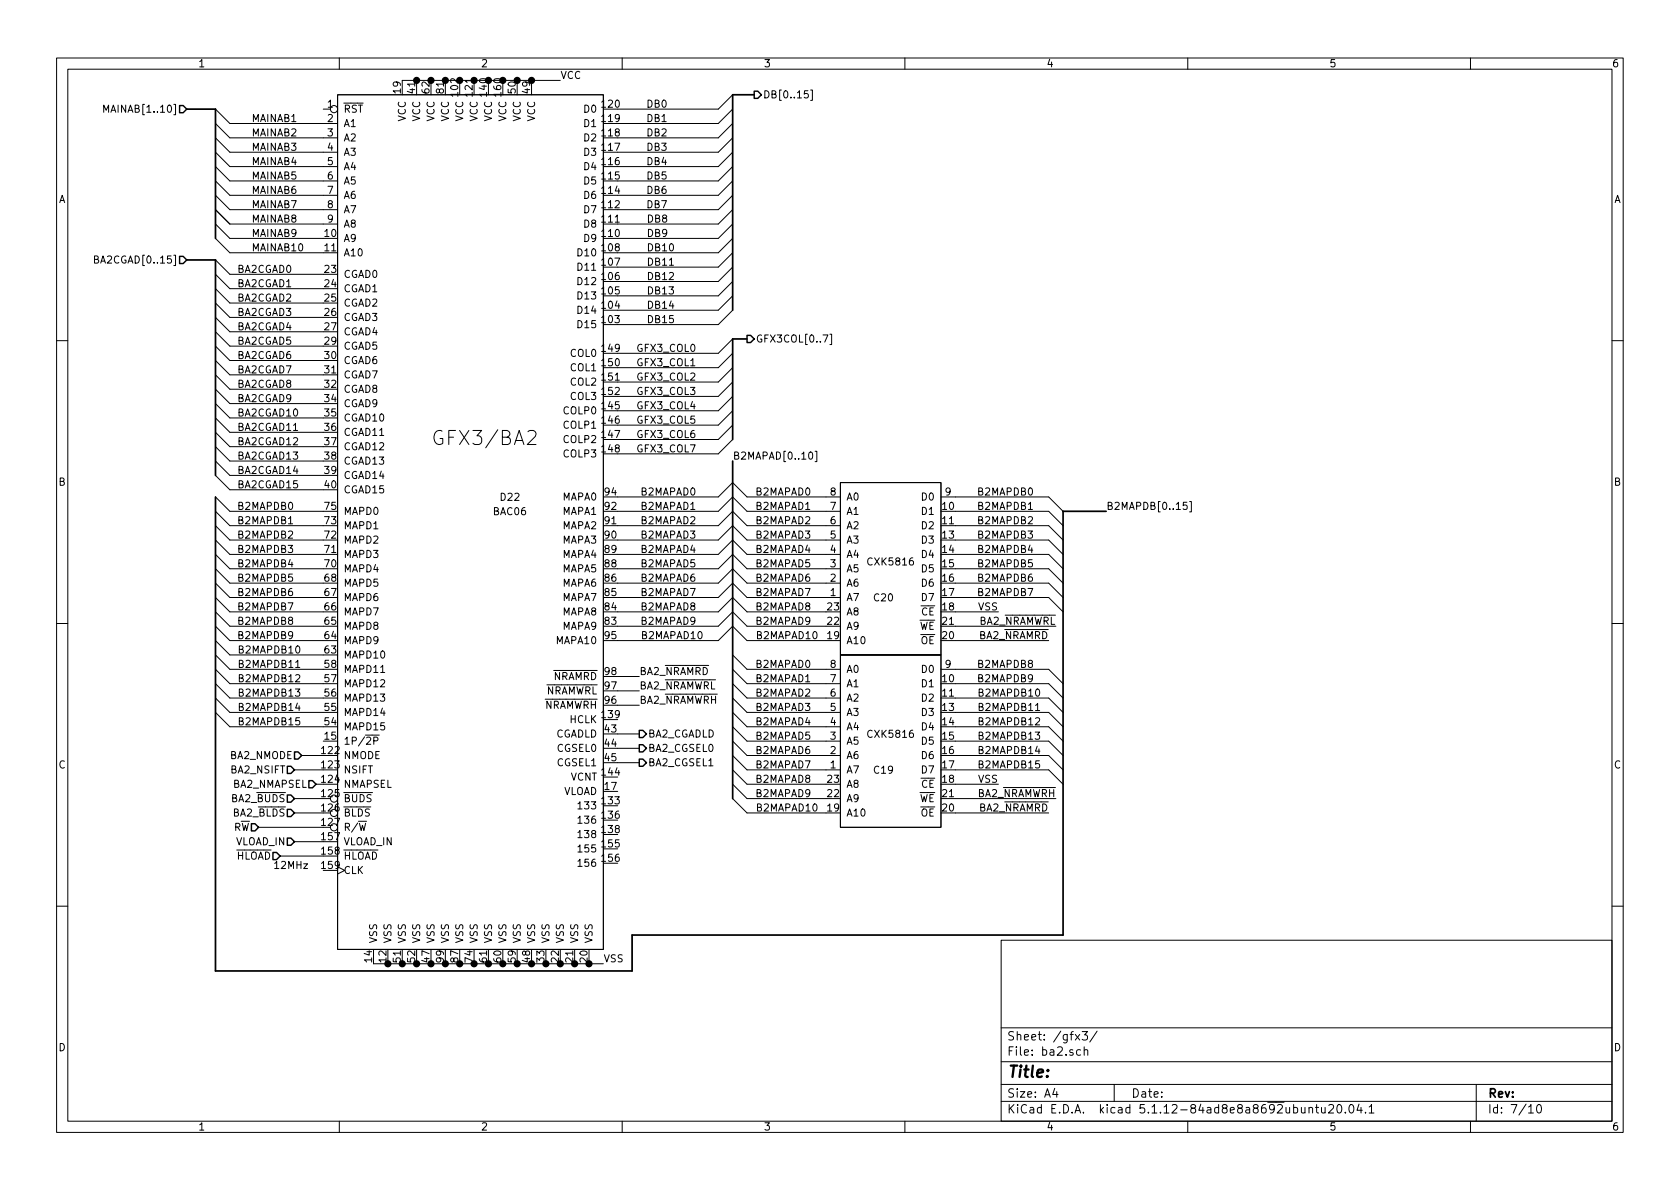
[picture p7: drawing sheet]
<svg xmlns="http://www.w3.org/2000/svg" width="297mm" height="210mm" viewBox="0 0 297 210" stroke-linecap="round" stroke-linejoin="round" font-family="sans-serif">
<g fill="none" stroke="#000" stroke-width=".18">
<path d="M10 10.3h277v189.9h-277zM12 12.2h273v186.1h-273zM18.3 19.9v-1.3l.5 .9 .4-.9v1.3M38.1 19.3l2.5 2.5h19.1M57.1 19.3h1.3M59.7 16.8h47v151.1h-47zM60 10.3v1.9M71.1 14.2h28M110 10.3v1.9M129.5 16.8l-2.5 2.5h-17.8M129.5 19.3l-2.5 2.5h-17.8M142.8 16h-.5l-.1 .7 .5-.2 .2 .3v.3l-.2 .2-.5-.1"/>
<path d="M143.3 15.9h.3v1.8h-.3M160 10.3v1.9M210 10.3v1.9M260 10.3v1.9M38.1 21.8l2.5 2.6h19.1M38.1 24.4l2.5 2.5h19.1M38.1 26.9l2.5 2.6h19.1M38.1 29.5l2.5 2.5h19.1M38.1 32l2.5 2.5h19.1M38.1 34.5l2.5 2.6h19.1M38.1 37.1l2.5 2.5h19.1M38.1 39.6l2.5 2.6h16.5"/>
<path d="M129.5 21.8l-2.5 2.6h-17.8M129.5 24.4l-2.5 2.5h-17.8M129.5 26.9l-2.5 2.6h-17.8M129.5 29.5l-2.5 2.5h-17.8M129.5 32l-2.5 2.5h-17.8M129.5 34.5l-2.5 2.6h-17.8M129.5 37.1l-2.5 2.5h-17.8M129.5 39.6l-2.5 2.6h-17.8M16.7 45.9l.5-.1 .2-.2-.1-.2-.6-.1v1.2h.5l.2-.2v-.2l-.3-.2M38.1 42.2l2.5 2.5h16.5M38.1 46l2.5 2.5h16.5M38.1 48.5l2.5 2.5h16.5"/>
<path d="M38.1 51l2.5 2.6h16.5M38.1 53.6l2.5 2.5h16.5M38.1 56.1l2.5 2.6h16.5M38.1 58.7l2.5 2.5h16.5M118.4 46.9h.7M129.5 59.9l-2.5 2.6h-17.8M129.5 49.8l-2.5 2.5h-17.8M129.5 42.2l-2.5 2.5h-17.8M129.5 52.3l-2.5 2.6h-17.8M129.5 44.7l-2.5 2.5h-17.8M129.5 47.2l-2.5 2.6h-17.8M129.5 54.9l-2.5 2.5h-17.8"/>
<path d="M145.5 59.2h.9l-.6 1.3M146.7 59.1h.3v1.8h-.3M10 60.2h2M38.1 61.2l2.5 2.5h16.5M38.1 63.7l2.5 2.6h16.5M38.1 66.3l2.5 2.5h16.5M38.1 68.8l2.5 2.6h16.5M38.1 71.4l2.5 2.5h16.5M38.1 73.9l2.5 2.5h16.5M38.1 76.4l2.5 2.6h16.5M38.1 79l2.5 2.5h16.5M51.9 76.1h.7"/>
<path d="M93.3 76.3l.4-.2h.6a.67 .67 0 0 1 .3 1.1l-1.4 1.4h1.6M129.5 62.5l-2.5 2.5h-17.8M129.5 65l-2.5 2.6h-17.8M129.5 67.6l-2.5 2.5h-17.8M129.5 70.1l-2.5 2.5h-17.8M129.5 72.6l-2.5 2.6h-17.8M129.5 75.2l-2.5 2.5h-17.8M129.5 77.7l-2.5 2.6h-17.8M144.1 79.8h.3v1.8h-.3M285 60.2h2M38.1 98l2.5 2.6h16.5M38.1 95.5l2.5 2.5h16.5"/>
<path d="M38.1 93l2.5 2.5h16.5M38.1 90.4l2.5 2.6h16.5M38.1 87.9l2.5 2.5h16.5M38.1 81.5l2.5 2.6h16.5M38.1 84.1l2.5 2.5h16.5M109.2 98h17.8l2.5-2.5 2.6 2.5h16.5M109.2 95.5h17.8l2.5-2.5 2.6 2.5h16.5M109.2 93h17.8l2.5-2.6 2.6 2.6h16.5M109.2 90.4h17.8l2.5-2.5 2.6 2.5h16.5M109.2 87.9h17.8l2.5-2.6 2.6 2.6h16.5M143.1 80.1l.2-.2a.69 .69 0 0 1 .4 .7 .69 .69 0 0 1-.4 .6l-.2-.1-.1-.4zM148.6 85.3h17.8v30.5h-17.8z"/>
<path d="M166.4 87.9h19l2.6 2.5M168.9 98h16.5l2.6 2.6M168.9 95.5h16.5l2.6 2.5M168.9 93h16.5l2.6 2.5M168.9 90.4h16.5l2.6 2.6M209.9 88.8h-.7v.6l.2-.1 .4 .1 .1 .6-.2 .1-.5-.1M210.3 88.7h.3v1.8h-.3M10 110.3h2M38.1 103.1l2.5 2.6h16.5M38.1 100.6l2.5 2.5h16.5M38.1 118.4l2.5 2.5h16.5M38.1 115.8l2.5 2.6h16.5"/>
<path d="M38.1 105.7l2.5 2.5h16.5M38.1 108.2l2.5 2.5h16.5M38.1 110.7l2.5 2.6h16.5M38.1 113.3l2.5 2.5h16.5M109.2 105.7h17.8l2.5-2.6 2.6 2.6h16.5M109.2 103.1h17.8l2.5-2.5 2.6 2.5h16.5M109.2 100.6h17.8l2.5-2.6 2.6 2.6h16.5M109.2 108.2h17.8l2.5-2.5 2.6 2.5h13.9M109.2 110.7h17.8l2.5-2.5 2.6 2.5h13.9M109.2 113.3h17.8l2.5-2.6 2.6 2.6h13.9M109.2 119.6h3.8M129.5 118.4l2.6 2.5h16.5"/>
<path d="M129.5 115.8l2.6 2.6h16.5M148.6 115.8h17.8v30.5h-17.8zM166.4 118.4h19l2.6 2.5M168.9 105.7h16.5l2.6 2.5M168.9 103.1h16.5l2.6 2.6M168.9 100.6h16.5l2.6 2.5M168.9 108.2h7.6M168.9 110.7h17.8M168.9 113.3h16.5M285 110.3h2M38.1 126l2.5 2.5h16.5M38.1 123.4l2.5 2.6h16.5"/>
<path d="M38.1 120.9l2.5 2.5h16.5M52.1 136.1h5M53.3 133.6h3.8M55.9 138.7h1.2M65.8 130h1.3M66.1 131h.6l.1-.2v-.3l-.2-.2h-.5v1.3M109.2 122.2h3.8M109.2 124.7h3.8M109.2 132.3h3.8M109.2 129.8h3.8M109.2 134.9h3.8M129.5 133.6l2.6 2.5h16.5"/>
<path d="M129.5 131.1l2.6 2.5h16.5M129.5 128.5l2.6 2.6h16.5M129.5 126l2.6 2.5h16.5M129.5 123.4l2.6 2.6h16.5M129.5 120.9l2.6 2.5h16.5M129.5 136.1l2.6 2.6h13.9M129.5 138.7l2.6 2.5h13.9M168.9 136.1h16.5l2.6 2.6M168.9 133.6h16.5l2.6 2.5M168.9 131.1h16.5l2.6 2.5M168.9 128.5h16.5l2.6 2.6M168.9 126h16.5l2.6 2.5"/>
<path d="M168.9 123.4h16.5l2.6 2.6M168.9 120.9h16.5l2.6 2.5M168.9 138.7h7.6M45.7 146.3h11.4M49.5 151.4h7.6M52.1 141.2h5M52.1 143.8h5M52.1 148.8h5M59.7 153.3l1.3 .6-1.3 .7M63.4 145.2h1.4M102.2 142.1l.3-.3v1.2M102.2 144.7l.3-.4v1.3"/>
<path d="M102.2 147.2l.3-.3v1.2M102.2 149.8l.3-.4v1.3M102.2 152.3l.3-.4v1.3M102.2 143h.7M102.2 145.6h.7M102.2 148.1h.7M102.2 150.7h.7M102.2 153.2h.7M129.5 141.2l2.6 2.6h13.9M168.9 141.2h17.8M168.9 143.8h16.5M10 160.2h2"/>
<path d="M66 170.4h40.7M177 166.3h108v32h-108zM285 160.2h2M60 198.3v1.9M110 198.3v1.9M160 198.3v1.9M177 194.8h108M177 191.8h108M177 187.8h108M177 181.8h108M186.5 192.5l-.4 1h1M186.8 193v1"/>
<path d="M190.1 182.9l.8 1M190.9 182.9l-.8 1M191.1 185.7l-.5-.1-.3 .3 .2 .6h.6M191.3 182.4h1l-.5 .6 .4 .1v.7l-.2 .1-.7-.1M191.7 185.7l.2-.1 .4 .1v.9M191.7 185.1v1.5M194 182.3l-1.3 2M197 191.8v3M210 198.3v1.9M231.4 196l.2-.2 .4 .1 .1 .9M231.4 195.8v1M232.6 195.8h.5"/>
<path d="M232.8 195.3v1.3l.3 .2M233.7 195.8v.8a.37 .37 0 0 0 .6 .1M234.3 195.8v1M234.9 195.5l.3-.2h.3l.2 .2 .1 .3-.1 .2-.8 .8h.9M236.5 195.5l.2-.2a.8 .8 0 0 1 .6 .8 .8 .8 0 0 1-.6 .7l-.2-.1-.1-.4zM237.9 196.7v.1M238.7 195.5l.2-.2a.8 .8 0 0 1 .5 .8 .8 .8 0 0 1-.5 .7l-.2-.1-.2-.4zM240.3 195.2l-.4 1.1h1M240.6 195.8v1M241.4 196.7v.1M242.1 195.8l.4-.5v1.5M242.1 196.8h.8"/>
<path d="M260 198.3v1.9M261 191.8v6.5M270.3 195.8l.4-.5v1.5M270.3 196.8h.8M271.8 195.5l.4-.2a.94 .94 0 0 1 0 1.5 .79 .79 0 0 1-.4-1.3z"/>
<circle cx="59.1" cy="19.3" r=".63"/>
<circle cx="59.1" cy="141.2" r=".63"/>
<circle cx="59.1" cy="146.3" r=".63"/>
<circle cx="59.1" cy="143.8" r=".63"/>
</g>
<path d="M33 19.3h5.1v22.9M133.3 16.8h-3.8v38.1M33 46h5.1v38.1M132.1 59.9h-2.6v17.8M38.1 87.9v83.8h73.7v-6.4h76.2v-74.9h7.6M129.5 81.5v59.7" fill="none" stroke="#000" stroke-width=".3"/>
<g fill="none" stroke="#000" stroke-width=".25">
<path d="M31.7 18.7h.7l.6 .6-.6 .6h-.7zM133.3 16.1h.7l.6 .7-.6 .6h-.7zM31.7 45.3h.7l.6 .7-.6 .6h-.7zM132.1 59.3h.6l.6 .6-.6 .7h-.6zM50.8 135.5h.6l.7 .6-.7 .7h-.6zM52.1 133h.6l.6 .6-.6 .6h-.6zM54.6 138h.6l.7 .7-.7 .6h-.6zM113 129.2h.7l.6 .6-.6 .6h-.7zM113 131.7h.7l.6 .6-.6 .7h-.7zM113 134.2h.7l.6 .7-.6 .6h-.7zM44.4 145.7h.7l.6 .6-.6 .6h-.7zM48.3 150.7h.6l.6 .7-.6 .6h-.6z"/>
<path d="M50.8 148.2h.6l.7 .6-.7 .7h-.6zM50.8 140.6h.6l.7 .6-.7 .7h-.6zM50.8 143.1h.6l.7 .7-.7 .6h-.6z"/>
</g>
<g fill="#000" stroke="#000" stroke-width=".25">
<circle cx="73.7" cy="14.2" r=".51"/>
<circle cx="76.2" cy="14.2" r=".51"/>
<circle cx="78.7" cy="14.2" r=".51"/>
<circle cx="81.3" cy="14.2" r=".51"/>
<circle cx="83.8" cy="14.2" r=".51"/>
<circle cx="86.4" cy="14.2" r=".51"/>
<circle cx="88.9" cy="14.2" r=".51"/>
<circle cx="91.4" cy="14.2" r=".51"/>
<circle cx="94" cy="14.2" r=".51"/>
<circle cx="68.6" cy="170.4" r=".51"/>
<circle cx="71.1" cy="170.4" r=".51"/>
<circle cx="73.7" cy="170.4" r=".51"/>
<circle cx="76.2" cy="170.4" r=".51"/>
<circle cx="78.7" cy="170.4" r=".51"/>
<circle cx="81.3" cy="170.4" r=".51"/>
<circle cx="83.8" cy="170.4" r=".51"/>
<circle cx="86.4" cy="170.4" r=".51"/>
<circle cx="88.9" cy="170.4" r=".51"/>
<circle cx="91.4" cy="170.4" r=".51"/>
<circle cx="94" cy="170.4" r=".51"/>
<circle cx="96.5" cy="170.4" r=".51"/>
<circle cx="99.1" cy="170.4" r=".51"/>
<circle cx="101.6" cy="170.4" r=".51"/>
<circle cx="104.1" cy="170.4" r=".51"/>
</g>
<text font-size="3.5" x="76.2" y="78.7">GFX3/BA2</text>
<text font-size="2.8" x="178" y="190.5">Title:</text>
<g font-size="2.1">
<text x="178" y="184">Sheet: /gfx3/</text>
<text x="178" y="186.7">File: ba2.sch</text>
<text x="178" y="196.9">KiCad E.D.A. kicad 5.1.12-84ad8e8a8692ubuntu20.04.1</text>
<text x="178" y="194.1">Size: A4</text>
<text x="200" y="194.1">Date:</text>
<text x="263" y="194.1">Rev:</text>
<text x="263" y="196.9">Id: 7/10</text>
</g>
<g font-size="1.8">
<text x="35" y="11.9">1</text>
<text x="85" y="11.9">2</text>
<text x="135" y="11.9">3</text>
<text x="185" y="11.9">4</text>
<text x="235" y="11.9">5</text>
<text x="285" y="11.9">6</text>
<text x="70.9" y="16.5" transform="rotate(-90 70.9 16.5)">19</text>
<text x="73.4" y="16.5" transform="rotate(-90 73.4 16.5)">41</text>
<text x="75.9" y="16.5" transform="rotate(-90 75.9 16.5)">62</text>
<text x="78.5" y="16.5" transform="rotate(-90 78.5 16.5)">81</text>
<text x="81" y="17" transform="rotate(-90 81 17)">102</text>
<text x="83.6" y="17" transform="rotate(-90 83.6 17)">121</text>
<text x="86.1" y="17" transform="rotate(-90 86.1 17)">140</text>
<text x="88.6" y="17" transform="rotate(-90 88.6 17)">160</text>
<text x="91.2" y="16.5" transform="rotate(-90 91.2 16.5)">50</text>
<text x="93.7" y="16.5" transform="rotate(-90 93.7 16.5)">49</text>
<text x="99.1" y="14">VCC</text>
<text x="134.9" y="17.4">DB[0..15]</text>
<text x="19.3" y="19.9">MAINAB[1..10]</text>
<text x="44.4" y="21.6">MAINAB1</text>
<text x="57.9" y="19">1</text>
<text x="57.9" y="21.6">2</text>
<text x="60.7" y="19.9">RST</text>
<text x="60.7" y="22.5">A1</text>
<text x="71.8" y="21.5" transform="rotate(-90 71.8 21.5)">VCC</text>
<text x="74.3" y="21.5" transform="rotate(-90 74.3 21.5)">VCC</text>
<text x="76.8" y="21.5" transform="rotate(-90 76.8 21.5)">VCC</text>
<text x="79.4" y="21.5" transform="rotate(-90 79.4 21.5)">VCC</text>
<text x="81.9" y="21.5" transform="rotate(-90 81.9 21.5)">VCC</text>
<text x="84.5" y="21.5" transform="rotate(-90 84.5 21.5)">VCC</text>
<text x="87" y="21.5" transform="rotate(-90 87 21.5)">VCC</text>
<text x="89.5" y="21.5" transform="rotate(-90 89.5 21.5)">VCC</text>
<text x="92.1" y="21.5" transform="rotate(-90 92.1 21.5)">VCC</text>
<text x="94.6" y="21.5" transform="rotate(-90 94.6 21.5)">VCC</text>
<text x="103.4" y="22.5">D1</text>
<text x="103.4" y="19.9">D0</text>
<text x="106.5" y="21.6">119</text>
<text x="106.5" y="19">120</text>
<text x="114.6" y="19">DB0</text>
<text x="114.6" y="21.6">DB1</text>
<text x="44.4" y="29.2">MAINAB4</text>
<text x="44.4" y="26.7">MAINAB3</text>
<text x="44.4" y="24.1">MAINAB2</text>
<text x="57.9" y="24.1">3</text>
<text x="57.9" y="26.7">4</text>
<text x="57.9" y="29.2">5</text>
<text x="60.7" y="25">A2</text>
<text x="60.7" y="27.6">A3</text>
<text x="103.4" y="27.6">D3</text>
<text x="103.4" y="25">D2</text>
<text x="106.5" y="29.2">116</text>
<text x="106.5" y="26.7">117</text>
<text x="106.5" y="24.1">118</text>
<text x="114.6" y="24.1">DB2</text>
<text x="114.6" y="26.7">DB3</text>
<text x="114.6" y="29.2">DB4</text>
<text x="10.4" y="35.9">A</text>
<text x="44.4" y="34.3">MAINAB6</text>
<text x="44.4" y="31.7">MAINAB5</text>
<text x="57.9" y="31.7">6</text>
<text x="57.9" y="34.3">7</text>
<text x="60.7" y="30.1">A4</text>
<text x="60.7" y="32.6">A5</text>
<text x="60.7" y="35.2">A6</text>
<text x="103.4" y="35.2">D6</text>
<text x="103.4" y="32.6">D5</text>
<text x="103.4" y="30.1">D4</text>
<text x="106.5" y="34.3">114</text>
<text x="106.5" y="31.7">115</text>
<text x="114.6" y="31.7">DB5</text>
<text x="114.6" y="34.3">DB6</text>
<text x="285.4" y="35.9">A</text>
<text x="44.4" y="36.8">MAINAB7</text>
<text x="44.4" y="41.9">MAINAB9</text>
<text x="44.4" y="39.4">MAINAB8</text>
<text x="57.5" y="41.9">10</text>
<text x="57.9" y="36.8">8</text>
<text x="57.9" y="39.4">9</text>
<text x="60.7" y="37.7">A7</text>
<text x="60.7" y="40.3">A8</text>
<text x="103.4" y="40.3">D8</text>
<text x="103.4" y="37.7">D7</text>
<text x="106.5" y="41.9">110</text>
<text x="106.5" y="39.4">111</text>
<text x="106.5" y="36.8">112</text>
<text x="114.3" y="39.4">DB8</text>
<text x="114.3" y="41.9">DB9</text>
<text x="114.6" y="36.8">DB7</text>
<text x="17.6" y="46.6">BA2CGAD[0..15]</text>
<text x="44.4" y="44.4">MAINAB10</text>
<text x="57.5" y="44.4">11</text>
<text x="60.7" y="42.8">A9</text>
<text x="60.7" y="45.3">A10</text>
<text x="102.4" y="47.9">D11</text>
<text x="102.4" y="45.3">D10</text>
<text x="103.4" y="42.8">D9</text>
<text x="106.5" y="47">107</text>
<text x="106.5" y="44.4">108</text>
<text x="114.3" y="44.4">DB10</text>
<text x="114.3" y="47">DB11</text>
<text x="41.9" y="48.3">BA2CGAD0</text>
<text x="41.9" y="50.8">BA2CGAD1</text>
<text x="41.9" y="53.3">BA2CGAD2</text>
<text x="57.5" y="48.3">23</text>
<text x="57.5" y="50.8">24</text>
<text x="57.5" y="53.3">25</text>
<text x="60.7" y="49.1">CGAD0</text>
<text x="60.7" y="51.7">CGAD1</text>
<text x="102.4" y="53">D13</text>
<text x="102.4" y="50.4">D12</text>
<text x="106.5" y="52.1">105</text>
<text x="106.5" y="49.5">106</text>
<text x="114.3" y="49.5">DB12</text>
<text x="114.3" y="52.1">DB13</text>
<text x="41.9" y="55.9">BA2CGAD3</text>
<text x="41.9" y="58.4">BA2CGAD4</text>
<text x="57.5" y="55.9">26</text>
<text x="57.5" y="58.4">27</text>
<text x="60.7" y="54.2">CGAD2</text>
<text x="60.7" y="56.8">CGAD3</text>
<text x="60.7" y="59.3">CGAD4</text>
<text x="102.4" y="58">D15</text>
<text x="102.4" y="55.5">D14</text>
<text x="106.5" y="57.1">103</text>
<text x="106.5" y="54.6">104</text>
<text x="114.3" y="54.6">DB14</text>
<text x="114.3" y="57.1">DB15</text>
<text x="41.9" y="61">BA2CGAD5</text>
<text x="41.9" y="63.5">BA2CGAD6</text>
<text x="57.5" y="61">29</text>
<text x="57.5" y="63.5">30</text>
<text x="60.7" y="61.8">CGAD5</text>
<text x="60.7" y="64.4">CGAD6</text>
<text x="100.9" y="63.1">COL0</text>
<text x="100.9" y="65.7">COL1</text>
<text x="106.5" y="62.2">149</text>
<text x="106.5" y="64.8">150</text>
<text x="112.9" y="62.2">GFX3_COL0</text>
<text x="112.9" y="64.8">GFX3_COL1</text>
<text x="133.6" y="60.6">GFX3COL[0..7]</text>
<text x="41.9" y="66">BA2CGAD7</text>
<text x="41.9" y="68.6">BA2CGAD8</text>
<text x="41.9" y="71.1">BA2CGAD9</text>
<text x="57.5" y="66">31</text>
<text x="57.5" y="68.6">32</text>
<text x="57.5" y="71.1">34</text>
<text x="60.7" y="66.9">CGAD7</text>
<text x="60.7" y="69.5">CGAD8</text>
<text x="100.9" y="68.2">COL2</text>
<text x="100.9" y="70.7">COL3</text>
<text x="106.5" y="67.3">151</text>
<text x="106.5" y="69.8">152</text>
<text x="112.9" y="67.3">GFX3_COL2</text>
<text x="112.9" y="69.8">GFX3_COL3</text>
<text x="41.9" y="73.7">BA2CGAD10</text>
<text x="41.9" y="76.2">BA2CGAD11</text>
<text x="57.5" y="73.7">35</text>
<text x="57.5" y="76.2">36</text>
<text x="60.7" y="72">CGAD9</text>
<text x="60.7" y="74.5">CGAD10</text>
<text x="60.7" y="77.1">CGAD11</text>
<text x="99.8" y="73.3">COLP0</text>
<text x="99.8" y="75.8">COLP1</text>
<text x="106.5" y="72.4">145</text>
<text x="106.5" y="74.9">146</text>
<text x="106.5" y="77.5">147</text>
<text x="112.9" y="74.9">GFX3_COL5</text>
<text x="112.9" y="77.5">GFX3_COL6</text>
<text x="112.9" y="72.4">GFX3_COL4</text>
<text x="41.9" y="78.7">BA2CGAD12</text>
<text x="41.9" y="81.3">BA2CGAD13</text>
<text x="41.9" y="83.8">BA2CGAD14</text>
<text x="57.5" y="78.7">37</text>
<text x="57.5" y="81.3">38</text>
<text x="57.5" y="83.8">39</text>
<text x="60.7" y="79.6">CGAD12</text>
<text x="60.7" y="82.2">CGAD13</text>
<text x="99.8" y="78.4">COLP2</text>
<text x="99.8" y="80.9">COLP3</text>
<text x="106.5" y="80">148</text>
<text x="112.9" y="80">GFX3_COL7</text>
<text x="129.5" y="81.3">B2MAPAD[0..10]</text>
<text x="10.4" y="85.9">B</text>
<text x="41.9" y="86.4">BA2CGAD15</text>
<text x="57.5" y="86.4">40</text>
<text x="60.7" y="84.7">CGAD14</text>
<text x="60.7" y="87.2">CGAD15</text>
<text x="88.5" y="88.6">D22</text>
<text x="99.5" y="88.5">MAPA0</text>
<text x="107" y="87.6">94</text>
<text x="113.5" y="87.6">B2MAPAD0</text>
<text x="133.8" y="87.6">B2MAPAD0</text>
<text x="146.8" y="87.6">8</text>
<text x="149.6" y="88.5">A0</text>
<text x="163.1" y="88.5">D0</text>
<text x="167.2" y="87.6">9</text>
<text x="173.2" y="87.6">B2MAPDB0</text>
<text x="285.4" y="85.9">B</text>
<text x="42.3" y="90.2">B2MAPDB0</text>
<text x="42.3" y="95.2">B2MAPDB2</text>
<text x="42.3" y="92.7">B2MAPDB1</text>
<text x="57.5" y="95.2">72</text>
<text x="57.5" y="92.7">73</text>
<text x="57.5" y="90.2">75</text>
<text x="60.7" y="93.6">MAPD1</text>
<text x="60.7" y="91.1">MAPD0</text>
<text x="87.3" y="91.1">BAC06</text>
<text x="99.5" y="93.6">MAPA2</text>
<text x="99.5" y="91.1">MAPA1</text>
<text x="107" y="95.2">90</text>
<text x="107" y="92.7">91</text>
<text x="107" y="90.2">92</text>
<text x="113.5" y="90.2">B2MAPAD1</text>
<text x="113.5" y="92.7">B2MAPAD2</text>
<text x="113.5" y="95.2">B2MAPAD3</text>
<text x="133.8" y="90.2">B2MAPAD1</text>
<text x="133.8" y="92.7">B2MAPAD2</text>
<text x="133.8" y="95.2">B2MAPAD3</text>
<text x="146.8" y="95.2">5</text>
<text x="146.8" y="92.7">6</text>
<text x="146.8" y="90.2">7</text>
<text x="149.6" y="93.6">A2</text>
<text x="149.6" y="91.1">A1</text>
<text x="163.1" y="91.1">D1</text>
<text x="163.1" y="93.6">D2</text>
<text x="166.7" y="90.2">10</text>
<text x="166.7" y="92.7">11</text>
<text x="166.7" y="95.2">13</text>
<text x="173.2" y="95.2">B2MAPDB3</text>
<text x="173.2" y="92.7">B2MAPDB2</text>
<text x="173.2" y="90.2">B2MAPDB1</text>
<text x="195.6" y="90.2">B2MAPDB[0..15]</text>
<text x="42.3" y="97.8">B2MAPDB3</text>
<text x="42.3" y="100.3">B2MAPDB4</text>
<text x="57.5" y="100.3">70</text>
<text x="57.5" y="97.8">71</text>
<text x="60.7" y="101.2">MAPD4</text>
<text x="60.7" y="98.7">MAPD3</text>
<text x="60.7" y="96.1">MAPD2</text>
<text x="99.5" y="101.2">MAPA5</text>
<text x="99.5" y="98.7">MAPA4</text>
<text x="99.5" y="96.1">MAPA3</text>
<text x="107" y="100.3">88</text>
<text x="107" y="97.8">89</text>
<text x="113.5" y="100.3">B2MAPAD5</text>
<text x="113.5" y="97.8">B2MAPAD4</text>
<text x="133.8" y="100.3">B2MAPAD5</text>
<text x="133.8" y="97.8">B2MAPAD4</text>
<text x="146.8" y="100.3">3</text>
<text x="146.8" y="97.8">4</text>
<text x="149.6" y="101.2">A5</text>
<text x="149.6" y="98.7">A4</text>
<text x="149.6" y="96.1">A3</text>
<text x="153.6" y="100">CXK5816</text>
<text x="163.1" y="96.1">D3</text>
<text x="163.1" y="98.7">D4</text>
<text x="163.1" y="101.2">D5</text>
<text x="166.7" y="97.8">14</text>
<text x="166.7" y="100.3">15</text>
<text x="173.2" y="100.3">B2MAPDB5</text>
<text x="173.2" y="97.8">B2MAPDB4</text>
<text x="42.3" y="105.4">B2MAPDB6</text>
<text x="42.3" y="107.9">B2MAPDB7</text>
<text x="42.3" y="102.9">B2MAPDB5</text>
<text x="57.5" y="107.9">66</text>
<text x="57.5" y="105.4">67</text>
<text x="57.5" y="102.9">68</text>
<text x="60.7" y="106.3">MAPD6</text>
<text x="60.7" y="103.8">MAPD5</text>
<text x="99.5" y="106.3">MAPA7</text>
<text x="99.5" y="103.8">MAPA6</text>
<text x="107" y="107.9">84</text>
<text x="107" y="105.4">85</text>
<text x="107" y="102.9">86</text>
<text x="113.5" y="102.9">B2MAPAD6</text>
<text x="113.5" y="105.4">B2MAPAD7</text>
<text x="113.5" y="107.9">B2MAPAD8</text>
<text x="133.8" y="102.9">B2MAPAD6</text>
<text x="133.8" y="105.4">B2MAPAD7</text>
<text x="133.8" y="107.9">B2MAPAD8</text>
<text x="146.4" y="107.9">23</text>
<text x="146.8" y="105.4">1</text>
<text x="146.8" y="102.9">2</text>
<text x="149.6" y="106.3">A7</text>
<text x="149.6" y="103.8">A6</text>
<text x="154.6" y="106.3">C20</text>
<text x="163.1" y="103.8">D6</text>
<text x="163.1" y="106.3">D7</text>
<text x="166.7" y="102.9">16</text>
<text x="166.7" y="105.4">17</text>
<text x="166.7" y="107.9">18</text>
<text x="173" y="107.9">VSS</text>
<text x="173.2" y="102.9">B2MAPDB6</text>
<text x="173.2" y="105.4">B2MAPDB7</text>
<text x="42.3" y="113">B2MAPDB9</text>
<text x="42.3" y="110.5">B2MAPDB8</text>
<text x="57.5" y="113">64</text>
<text x="57.5" y="110.5">65</text>
<text x="60.7" y="113.9">MAPD9</text>
<text x="60.7" y="111.4">MAPD8</text>
<text x="60.7" y="108.8">MAPD7</text>
<text x="98.5" y="113.9">MAPA10</text>
<text x="99.5" y="111.4">MAPA9</text>
<text x="99.5" y="108.8">MAPA8</text>
<text x="107" y="110.5">83</text>
<text x="107" y="113">95</text>
<text x="113.5" y="110.5">B2MAPAD9</text>
<text x="113.7" y="113">B2MAPAD10</text>
<text x="133.8" y="110.5">B2MAPAD9</text>
<text x="134.1" y="113">B2MAPAD10</text>
<text x="146.4" y="113">19</text>
<text x="146.4" y="110.5">22</text>
<text x="149.6" y="113.9">A10</text>
<text x="149.6" y="111.4">A9</text>
<text x="149.6" y="108.8">A8</text>
<text x="162.5" y="111.4">WE</text>
<text x="162.8" y="113.9">OE</text>
<text x="162.9" y="108.8">CE</text>
<text x="166.7" y="113">20</text>
<text x="166.7" y="110.5">21</text>
<text x="172.8" y="110.5">BA2_NRAMWRL</text>
<text x="173.1" y="113">BA2_NRAMRD</text>
<text x="42.6" y="118.1">B2MAPDB11</text>
<text x="42.6" y="115.6">B2MAPDB10</text>
<text x="57.5" y="118.1">58</text>
<text x="57.5" y="115.6">63</text>
<text x="60.7" y="119">MAPD11</text>
<text x="60.7" y="116.5">MAPD10</text>
<text x="107" y="119.4">98</text>
<text x="113" y="119.4">BA2_NRAMRD</text>
<text x="133.8" y="118.1">B2MAPAD0</text>
<text x="146.8" y="118.1">8</text>
<text x="149.6" y="119">A0</text>
<text x="163.1" y="119">D0</text>
<text x="167.2" y="118.1">9</text>
<text x="173.2" y="118.1">B2MAPDB8</text>
<text x="42.6" y="125.7">B2MAPDB14</text>
<text x="42.6" y="123.2">B2MAPDB13</text>
<text x="42.6" y="120.6">B2MAPDB12</text>
<text x="57.5" y="125.7">55</text>
<text x="57.5" y="123.2">56</text>
<text x="57.5" y="120.6">57</text>
<text x="60.7" y="124.1">MAPD13</text>
<text x="60.7" y="121.5">MAPD12</text>
<text x="96.1" y="125.3">NRAMWRH</text>
<text x="96.3" y="122.8">NRAMWRL</text>
<text x="97.8" y="120.3">NRAMRD</text>
<text x="107" y="124.5">96</text>
<text x="107" y="121.9">97</text>
<text x="113" y="124.5">BA2_NRAMWRH</text>
<text x="113" y="121.9">BA2_NRAMWRL</text>
<text x="133.8" y="120.6">B2MAPAD1</text>
<text x="133.8" y="123.2">B2MAPAD2</text>
<text x="133.8" y="125.7">B2MAPAD3</text>
<text x="146.8" y="125.7">5</text>
<text x="146.8" y="123.2">6</text>
<text x="146.8" y="120.6">7</text>
<text x="149.6" y="124.1">A2</text>
<text x="149.6" y="121.5">A1</text>
<text x="163.1" y="121.5">D1</text>
<text x="163.1" y="124.1">D2</text>
<text x="166.7" y="120.6">10</text>
<text x="166.7" y="123.2">11</text>
<text x="166.7" y="125.7">13</text>
<text x="173.2" y="120.6">B2MAPDB9</text>
<text x="173.4" y="125.7">B2MAPDB11</text>
<text x="173.4" y="123.2">B2MAPDB10</text>
<text x="42.6" y="128.3">B2MAPDB15</text>
<text x="57.5" y="130.8">15</text>
<text x="57.5" y="128.3">54</text>
<text x="60.7" y="131.7">1P/2P</text>
<text x="60.7" y="129.2">MAPD15</text>
<text x="60.7" y="126.6">MAPD14</text>
<text x="98.1" y="130.4">CGADLD</text>
<text x="100.8" y="127.9">HCLK</text>
<text x="106.5" y="127">139</text>
<text x="107" y="129.5">43</text>
<text x="114.6" y="130.4">BA2_CGADLD</text>
<text x="133.8" y="128.3">B2MAPAD4</text>
<text x="133.8" y="130.8">B2MAPAD5</text>
<text x="146.8" y="130.8">3</text>
<text x="146.8" y="128.3">4</text>
<text x="149.6" y="131.7">A5</text>
<text x="149.6" y="129.2">A4</text>
<text x="149.6" y="126.6">A3</text>
<text x="153.6" y="130.5">CXK5816</text>
<text x="163.1" y="126.6">D3</text>
<text x="163.1" y="129.2">D4</text>
<text x="163.1" y="131.7">D5</text>
<text x="166.7" y="128.3">14</text>
<text x="166.7" y="130.8">15</text>
<text x="173.4" y="128.3">B2MAPDB12</text>
<text x="173.4" y="130.8">B2MAPDB13</text>
<text x="10.4" y="135.9">C</text>
<text x="40.7" y="134.2">BA2_NMODE</text>
<text x="40.9" y="136.8">BA2_NSIFT</text>
<text x="56.9" y="133.3">122</text>
<text x="56.9" y="135.9">123</text>
<text x="60.7" y="134.2">NMODE</text>
<text x="60.7" y="136.8">NSIFT</text>
<text x="98.6" y="133">CGSEL0</text>
<text x="98.6" y="135.5">CGSEL1</text>
<text x="106.5" y="137.2">144</text>
<text x="107" y="132.1">44</text>
<text x="107" y="134.6">45</text>
<text x="114.6" y="133">BA2_CGSEL0</text>
<text x="114.6" y="135.5">BA2_CGSEL1</text>
<text x="133.8" y="133.3">B2MAPAD6</text>
<text x="133.8" y="135.9">B2MAPAD7</text>
<text x="146.8" y="135.9">1</text>
<text x="146.8" y="133.3">2</text>
<text x="149.6" y="136.8">A7</text>
<text x="149.6" y="134.2">A6</text>
<text x="154.6" y="136.8">C19</text>
<text x="163.1" y="134.2">D6</text>
<text x="163.1" y="136.8">D7</text>
<text x="166.7" y="133.3">16</text>
<text x="166.7" y="135.9">17</text>
<text x="173.4" y="133.3">B2MAPDB14</text>
<text x="173.4" y="135.9">B2MAPDB15</text>
<text x="285.4" y="135.9">C</text>
<text x="41" y="141.9">BA2_BUDS</text>
<text x="41.2" y="139.3">BA2_NMAPSEL</text>
<text x="56.9" y="138.4">124</text>
<text x="56.9" y="141">125</text>
<text x="56.9" y="143.5">126</text>
<text x="60.7" y="139.3">NMAPSEL</text>
<text x="60.7" y="141.9">BUDS</text>
<text x="99.5" y="140.6">VLOAD</text>
<text x="100.8" y="138">VCNT</text>
<text x="102.7" y="143.1">133</text>
<text x="106.5" y="142.2">133</text>
<text x="107" y="139.7">17</text>
<text x="133.8" y="138.4">B2MAPAD8</text>
<text x="133.8" y="141">B2MAPAD9</text>
<text x="134.1" y="143.5">B2MAPAD10</text>
<text x="146.4" y="143.5">19</text>
<text x="146.4" y="141">22</text>
<text x="146.4" y="138.4">23</text>
<text x="149.6" y="141.9">A9</text>
<text x="149.6" y="139.3">A8</text>
<text x="162.5" y="141.9">WE</text>
<text x="162.9" y="139.3">CE</text>
<text x="166.7" y="138.4">18</text>
<text x="166.7" y="143.5">20</text>
<text x="166.7" y="141">21</text>
<text x="172.6" y="141">BA2_NRAMWRH</text>
<text x="173" y="138.4">VSS</text>
<text x="173.1" y="143.5">BA2_NRAMRD</text>
<text x="41.2" y="144.4">BA2_BLDS</text>
<text x="41.2" y="146.9">RW</text>
<text x="41.6" y="149.5">VLOAD_IN</text>
<text x="56.9" y="146">127</text>
<text x="56.9" y="148.6">157</text>
<text x="60.7" y="144.4">BLDS</text>
<text x="60.7" y="146.9">R/W</text>
<text x="60.7" y="149.5">VLOAD_IN</text>
<text x="102.7" y="145.7">136</text>
<text x="102.7" y="148.2">138</text>
<text x="106.5" y="144.8">136</text>
<text x="106.5" y="147.3">138</text>
<text x="106.5" y="149.9">155</text>
<text x="149.6" y="144.4">A10</text>
<text x="162.8" y="144.4">OE</text>
<text x="41.7" y="152">HLOAD</text>
<text x="48.3" y="153.7">12MHz</text>
<text x="56.9" y="151.1">158</text>
<text x="56.9" y="153.7">159</text>
<text x="60.7" y="152">HLOAD</text>
<text x="60.7" y="154.6">CLK</text>
<text x="102.7" y="150.7">155</text>
<text x="102.7" y="153.3">156</text>
<text x="106.5" y="152.4">156</text>
<text x="66.7" y="166.9" transform="rotate(-90 66.7 166.9)">VSS</text>
<text x="69.2" y="166.9" transform="rotate(-90 69.2 166.9)">VSS</text>
<text x="71.8" y="166.9" transform="rotate(-90 71.8 166.9)">VSS</text>
<text x="74.3" y="166.9" transform="rotate(-90 74.3 166.9)">VSS</text>
<text x="76.8" y="166.9" transform="rotate(-90 76.8 166.9)">VSS</text>
<text x="79.4" y="166.9" transform="rotate(-90 79.4 166.9)">VSS</text>
<text x="81.9" y="166.9" transform="rotate(-90 81.9 166.9)">VSS</text>
<text x="84.5" y="166.9" transform="rotate(-90 84.5 166.9)">VSS</text>
<text x="87" y="166.9" transform="rotate(-90 87 166.9)">VSS</text>
<text x="89.5" y="166.9" transform="rotate(-90 89.5 166.9)">VSS</text>
<text x="92.1" y="166.9" transform="rotate(-90 92.1 166.9)">VSS</text>
<text x="94.6" y="166.9" transform="rotate(-90 94.6 166.9)">VSS</text>
<text x="97.2" y="166.9" transform="rotate(-90 97.2 166.9)">VSS</text>
<text x="99.7" y="166.9" transform="rotate(-90 99.7 166.9)">VSS</text>
<text x="102.2" y="166.9" transform="rotate(-90 102.2 166.9)">VSS</text>
<text x="104.8" y="166.9" transform="rotate(-90 104.8 166.9)">VSS</text>
<text x="65.8" y="170.1" transform="rotate(-90 65.8 170.1)">14</text>
<text x="68.3" y="170.1" transform="rotate(-90 68.3 170.1)">12</text>
<text x="70.9" y="170.1" transform="rotate(-90 70.9 170.1)">51</text>
<text x="73.4" y="170.1" transform="rotate(-90 73.4 170.1)">52</text>
<text x="75.9" y="170.1" transform="rotate(-90 75.9 170.1)">47</text>
<text x="78.5" y="170.1" transform="rotate(-90 78.5 170.1)">99</text>
<text x="81" y="170.1" transform="rotate(-90 81 170.1)">87</text>
<text x="83.6" y="170.1" transform="rotate(-90 83.6 170.1)">74</text>
<text x="86.1" y="170.1" transform="rotate(-90 86.1 170.1)">61</text>
<text x="88.6" y="170.1" transform="rotate(-90 88.6 170.1)">60</text>
<text x="91.2" y="170.1" transform="rotate(-90 91.2 170.1)">59</text>
<text x="93.7" y="170.1" transform="rotate(-90 93.7 170.1)">48</text>
<text x="96.3" y="170.1" transform="rotate(-90 96.3 170.1)">33</text>
<text x="98.8" y="170.1" transform="rotate(-90 98.8 170.1)">22</text>
<text x="101.3" y="170.1" transform="rotate(-90 101.3 170.1)">21</text>
<text x="103.9" y="170.1" transform="rotate(-90 103.9 170.1)">20</text>
<text x="106.7" y="170.2">VSS</text>
<text x="10.4" y="185.9">D</text>
<text x="285.4" y="185.9">D</text>
<text x="35" y="199.9">1</text>
<text x="85" y="199.9">2</text>
<text x="135" y="199.9">3</text>
<text x="185" y="199.9">4</text>
<text x="235" y="199.9">5</text>
<text x="285" y="199.9">6</text>
</g>
</svg>
